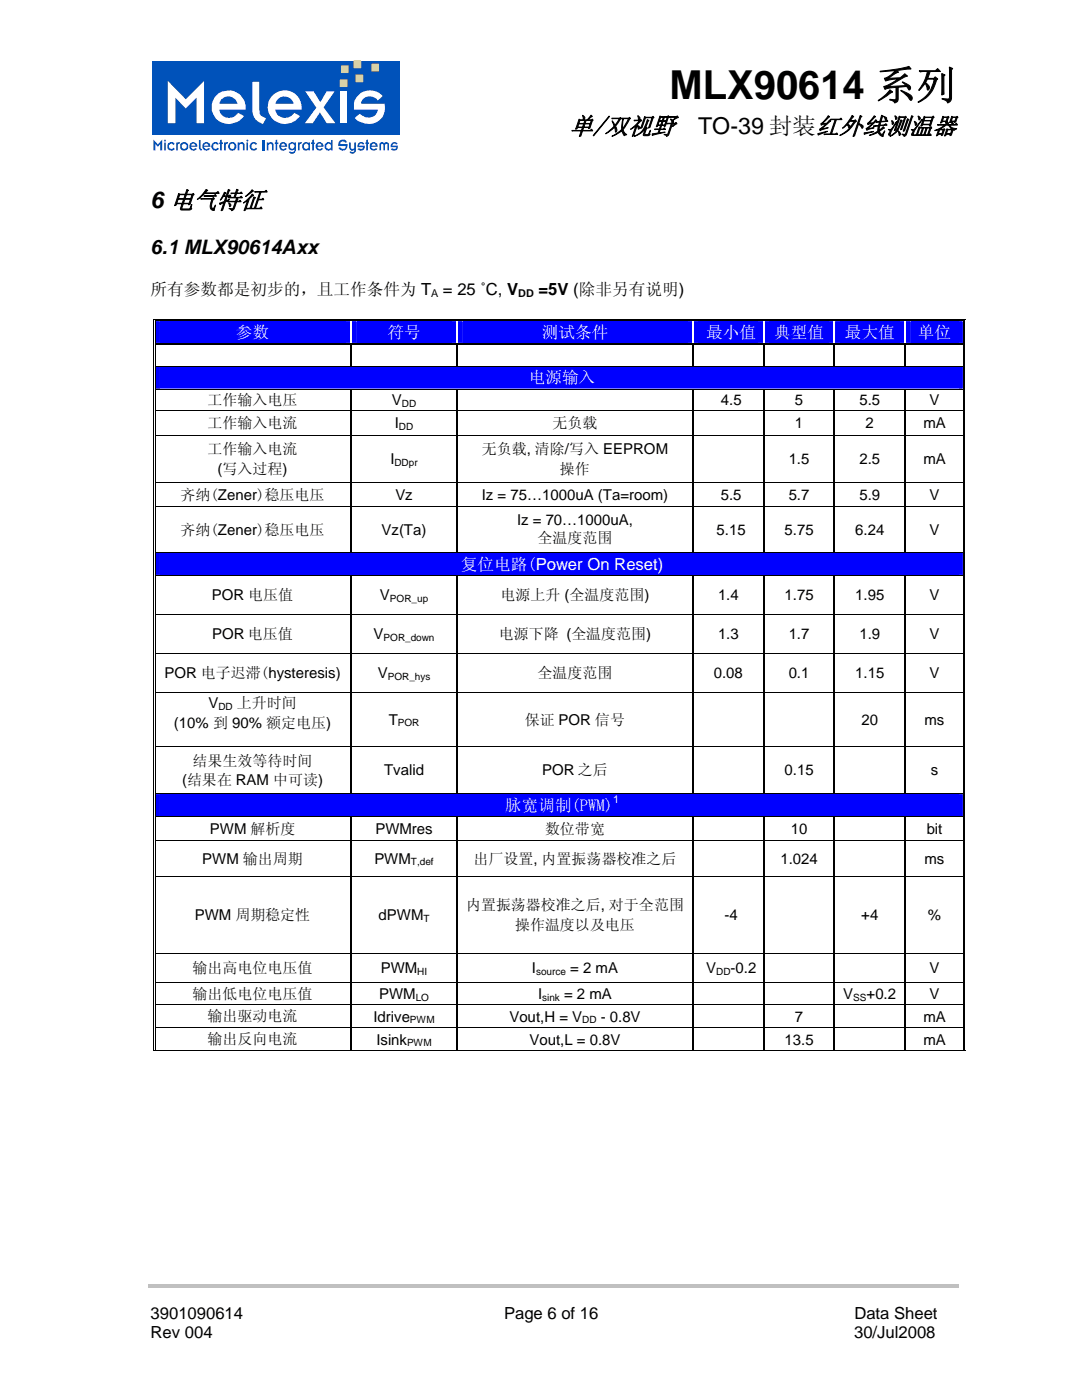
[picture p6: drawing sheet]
<svg xmlns="http://www.w3.org/2000/svg" width="216mm" height="279mm" viewBox="0 0 216 279" stroke-linecap="round" stroke-linejoin="round" font-family="sans-serif">
<path d="M29.5 256.3h161.8v.7h-161.8z" fill="#c0c0c0"/>
<g fill="#fff">
<path d="M34 16.3l3.5 3.7 3.6-3.7v8.2h-1.5v-4.9l-2.1 2.1-2-2.1v4.9h-1.5z" fill-rule="evenodd"/>
<path d="M43.4 19.2a3.3 3.3 0 0 1 3.9-.7 3.3 3.3 0 0 1 1.9 3.4h-5.2a2.05 2.05 0 0 0 1.6 1.6 2.05 2.05 0 0 0 2.2-.9l1.1 .6a3.5 3.5 0 0 1-6.1-.6 3.1 3.1 0 0 1 .6-3.4zM44.6 19.7l-.6 1.1h3.7a1.91 1.91 0 0 0-3.1-1.1z" fill-rule="evenodd"/>
<path d="M50.5 16.5h1.4v5.6a1.51 1.51 0 0 0 1.3 1.5l-.6 1.2-.5-.3a2.44 2.44 0 0 1-1.6-2.2z" fill-rule="evenodd"/>
<path d="M54.2 19.4a3.4 3.4 0 0 1 3.9-1 3.4 3.4 0 0 1 2.1 3.5h-5.2a2.05 2.05 0 0 0 1.6 1.6 2.05 2.05 0 0 0 2.1-.9l1.2 .6a3.6 3.6 0 0 1-6.2-.5 3.3 3.3 0 0 1 .5-3.3zM55.7 19.7l-.5 .5-.2 .6h3.6a1.91 1.91 0 0 0-2.9-1.1z" fill-rule="evenodd"/>
<path d="M60.8 18.3h1.7l1.3 2.1 1.3-2.1h1.5l-2.1 3.1 2.2 3.1h-1.7l-1.2-2.1-1.5 2.1h-1.5l2.2-3z" fill-rule="evenodd"/>
<path d="M71.2 19.1a3.5 3.5 0 0 1 4.8 .2l-.9 .8a1.93 1.93 0 0 0-3.2 .1l-.2 .6h4.6a3.2 3.2 0 0 1-1.1 3.4 3.2 3.2 0 0 1-3.6 .1l-1.1-.7 1.1-.9a2.01 2.01 0 0 0 3.4-.4v-.3h-4.6a3.1 3.1 0 0 1 .8-2.9z" fill-rule="evenodd"/>
</g>
<path d="M67.7 18.3h1.4v6.2h-1.4z" fill="#fff"/>
<path d="M30.4 12.2h49.3v14.7h-49.3z" fill="#0052ba"/>
<g fill="#fff">
<path d="M33.5 16.2l3.6 3.6 3.6-3.6v8.4h-1.5v-5.1l-2.1 2.2-2.1-2.2v5.1h-1.5z" fill-rule="evenodd"/>
<path d="M43.2 19a3.4 3.4 0 0 1 3.9-.6 3.4 3.4 0 0 1 1.9 3.5h-5.2a2.01 2.01 0 0 0 1.6 1.6 2.01 2.01 0 0 0 2.1-1l1.2 .7a3.6 3.6 0 0 1-6-.1 3.3 3.3 0 0 1 .5-4.1zM44.2 19.8l-.4 .9h3.6a1.97 1.97 0 0 0-3.2-.9z" fill-rule="evenodd"/>
<path d="M50.4 16.3h1.3l.1 6.4 .2 .4 1.1 .5-.6 1.2-.5-.3a2.48 2.48 0 0 1-1.6-2.2z" fill-rule="evenodd"/>
<path d="M54.1 19.4a3.4 3.4 0 0 1 4-1.1 3.4 3.4 0 0 1 2.1 3.6h-5.3a2.07 2.07 0 0 0 1.7 1.6 2.07 2.07 0 0 0 2.1-1l1.2 .7a3.5 3.5 0 0 1-4.2 1.3 3.5 3.5 0 0 1-2.2-3.7l.1-.7zM55.4 19.8l-.5 .9h3.7a1.89 1.89 0 0 0-3.2-.9z" fill-rule="evenodd"/>
<path d="M60.9 18.2h1.7l1.3 2.2 1.3-2.2h1.6l-2.2 3.2 2.4 3.2h-1.8l-1.4-2.2-1.4 2.2h-1.6l2.3-3.1z" fill-rule="evenodd"/>
<path d="M71.9 18.6a3.4 3.4 0 0 1 4.4 .6l-.9 .9a1.95 1.95 0 0 0-3.3 .3v.3h4.7a3.3 3.3 0 0 1-1.3 3.5 3.3 3.3 0 0 1-3.6 .1l-.7-.3-.4-.4 1-.9a2.14 2.14 0 0 0 3.3-.1l.3-.7h-4.7a2.96 2.96 0 0 1 1.2-3.3z" fill-rule="evenodd"/>
</g>
<path d="M67.9 18.2h1.4v6.4h-1.4z" fill="#fff"/>
<path d="M67.9 15.9h1.4v1.4h-1.4z" fill="#fad716"/>
<path d="M67.9 15.9h1.4v1.4h-1.4z" fill="none" stroke="#fad716" stroke-width=".2"/>
<path d="M68.1 13.1h1.4v1.4h-1.4z" fill="#fad716"/>
<path d="M68.1 13.1h1.4v1.4h-1.4z" fill="none" stroke="#fad716" stroke-width=".2"/>
<path d="M71 15h1.4v1.3h-1.4z" fill="#fad716"/>
<path d="M71 15h1.4v1.3h-1.4z" fill="none" stroke="#fad716" stroke-width=".2"/>
<path d="M74.2 12.8h1.3v1.4h-1.3z" fill="#fad716"/>
<path d="M74.2 12.8h1.3v1.4h-1.3z" fill="none" stroke="#fad716" stroke-width=".2"/>
<path d="M70.6 12.2h1.4v1.3h-1.4z" fill="#fad716"/>
<path d="M70.6 12.2h1.4v1.3h-1.4z" fill="none" stroke="#fad716" stroke-width=".2"/>
<g fill="#0052ba">
<path d="M30.6 27.9l.9 .9 .9-.9v2.1h-.4v-1.3l-.5 .6-.5-.6v1.3h-.4z" fill-rule="evenodd"/>
<path d="M32.8 28.4h.3v1.6h-.3zM32.9 27.9h.2l-.1 .4-.2-.1z" fill-rule="evenodd"/>
<path d="M33.6 28.6a.76 .76 0 0 1 1.2 .1l-.4 .1a.4 .4 0 0 0-.4-.1 .4 .4 0 0 0-.3 .3v.4a.46 .46 0 0 0 .4 .4 .46 .46 0 0 0 .5-.3l.2 .2-.1 .2a.82 .82 0 0 1-1.3-.4v-.6z" fill-rule="evenodd"/>
<path d="M35.2 28.4h.3v.2l.1-.3h.3l-.1 .4h-.1l-.2 .1v1.2h-.3z" fill-rule="evenodd"/>
<path d="M35.9 29.2a.86 .86 0 0 1 1.7 0 .86 .86 0 0 1-1.7 0zM36.3 28.9v.5l.1 .2a.55 .55 0 0 0 .8-.2l-.1-.5a.46 .46 0 0 0-.8 0z" fill-rule="evenodd"/>
<path d="M38 28.6a.83 .83 0 0 1 .9-.1 .83 .83 0 0 1 .5 .8h-1.3a.51 .51 0 0 0 .4 .4 .51 .51 0 0 0 .5-.2l.3 .2a.86 .86 0 0 1-1.3 .2 .86 .86 0 0 1 0-1.3zM38.3 28.7l-.2 .4h.9a.45 .45 0 0 0-.7-.4z" fill-rule="evenodd"/>
<path d="M39.7 27.9h.3v1.7l.3 .2-.1 .3-.5-.5z" fill-rule="evenodd"/>
<path d="M40.6 28.6a.88 .88 0 0 1 .9-.1 .88 .88 0 0 1 .5 .8h-1.3a.48 .48 0 0 0 .4 .5 .48 .48 0 0 0 .5-.3l.3 .2-.2 .2a.84 .84 0 0 1-1.3-.4v-.6zM40.9 28.7l-.2 .4h.9a.45 .45 0 0 0-.7-.4z" fill-rule="evenodd"/>
<path d="M42.4 28.6l.1-.1a.88 .88 0 0 1 1.2 .2l-.3 .2a.49 .49 0 0 0-.8 0 .49 .49 0 0 0 .1 .7 .42 .42 0 0 0 .7-.1l.3 .2a.86 .86 0 0 1-1.3 .1 .86 .86 0 0 1 0-1.2z" fill-rule="evenodd"/>
<path d="M43.9 27.9h.3v.5h.3v.3h-.3v1.3h-.3v-1.3h-.1v-.3h.1z" fill-rule="evenodd"/>
<path d="M44.7 28.4h.3v.2l.2-.3 .3 .1-.1 .3h-.1l-.3 .1v1.2h-.3z" fill-rule="evenodd"/>
<path d="M45.5 29.2a.85 .85 0 0 1 1.7 0 .85 .85 0 0 1-1.7 0zM45.9 28.9v.2a.45 .45 0 0 0 .3 .6 .45 .45 0 0 0 .6-.3v-.4a.47 .47 0 0 0-.4-.4 .47 .47 0 0 0-.5 .3z" fill-rule="evenodd"/>
<path d="M47.4 28.4l.4 .1a.57 .57 0 0 1 1 .2v1.3h-.3v-1.2a.4 .4 0 0 0-.4-.1 .4 .4 0 0 0-.3 .3v1h-.4z" fill-rule="evenodd"/>
<path d="M49.2 28.4h.3v1.6h-.3zM49.3 27.9h.3l-.2 .4-.2-.2z" fill-rule="evenodd"/>
<path d="M50.1 28.6l.4-.3h.3l.5 .4-.3 .2a.5 .5 0 0 0-.7 0 .5 .5 0 0 0 0 .7 .5 .5 0 0 0 .7-.1l.3 .2a.86 .86 0 0 1-1.2 .2 .86 .86 0 0 1 0-1.3z" fill-rule="evenodd"/>
</g>
<path d="M52.7 27.9v2.1" fill="none" stroke="#0052ba" stroke-width=".4"/>
<g fill="#0052ba">
<path d="M53.2 28.4l.4 .1a.57 .57 0 0 1 1 .2v1.3h-.3v-1.1a.43 .43 0 0 0-.7 .1v1h-.4z" fill-rule="evenodd"/>
<path d="M55 27.9h.3v.5h.2v.3h-.2v1.3h-.3v-1.3h-.2z" fill-rule="evenodd"/>
<path d="M55.9 28.6a.81 .81 0 0 1 1-.2 .81 .81 0 0 1 .4 .9h-1.2l.1 .3a.47 .47 0 0 0 .8-.1l.2 .2a.86 .86 0 0 1-1.2 .1 .86 .86 0 0 1-.1-1.2zM56.3 28.7l-.2 .4h.8l-.2-.4z" fill-rule="evenodd"/>
<path d="M57.6 28.7a.7 .7 0 0 1 1.1-.1v-.2h.4v1.5a.78 .78 0 0 1-.6 .8 .78 .78 0 0 1-.9-.4l.3-.1 .1 .1h.5l.2-.2v-.3a.69 .69 0 0 1-1.1-.3zM58 28.7l-.1 .3v.5a.43 .43 0 0 0 .5 .2 .43 .43 0 0 0 .3-.3l-.1-.7z" fill-rule="evenodd"/>
<path d="M59.5 28.4h.3v.2l.1-.3 .4 .1-.2 .3h-.1l-.2 .1v1.2h-.3z" fill-rule="evenodd"/>
<path d="M60.4 28.7l.5-.4 .5 .1 .1 .2v-.2h.3v1.6l-.4-.1a.68 .68 0 0 1-1.1-.4zM60.8 28.7l-.2 .3v.4a.49 .49 0 0 0 .8 .1 .49 .49 0 0 0-.1-.8z" fill-rule="evenodd"/>
<path d="M62.3 27.9h.3v.5h.2v.3h-.2v1.3h-.3v-1.3h-.2v-.3h.2z" fill-rule="evenodd"/>
<path d="M63.2 28.6a.81 .81 0 0 1 .9-.1 .81 .81 0 0 1 .5 .8h-1.2l.1 .4 .4 .1 .3-.3 .3 .2-.2 .2a.86 .86 0 0 1-1.2-.1 .86 .86 0 0 1 .1-1.2zM63.4 28.9v.2h.8l-.3-.4h-.3z" fill-rule="evenodd"/>
<path d="M65.1 28.5l.2-.2h.4l.4 .3v-.7h.3v2.1h-.3l-.1-.1-.5 .2-.6-.4-.1-.8zM65.1 29v.4a.47 .47 0 0 0 .7 .2 .47 .47 0 0 0 .2-.6 .47 .47 0 0 0-.7-.2z" fill-rule="evenodd"/>
<path d="M67.7 28.2l.2-.2a.87 .87 0 0 1 1.1 0l.3 .3-.4 .2a.54 .54 0 0 0-.6-.3 .54 .54 0 0 0-.4 .5h1.4a1.01 1.01 0 0 1-.5 1.3 1.01 1.01 0 0 1-1.3-.5l.3-.1 .4 .3h.5l.3-.6h-1.5z" fill-rule="evenodd"/>
<path d="M69.7 28.4h.3v1.1a.43 .43 0 0 0 .7 0v-1.1h.3v1.8l-.4 .4a.69 .69 0 0 1-.9-.3l.3-.1 .1 .1h.4l.2-.4a.56 .56 0 0 1-.6 .2 .56 .56 0 0 1-.4-.5z" fill-rule="evenodd"/>
<path d="M71.5 28.6l.4-.3h.4l.4 .4-.3 .2-.1-.2h-.4l-.3 .4h1.2a.84 .84 0 0 1-.5 .9 .84 .84 0 0 1-1-.2l.3-.2a.5 .5 0 0 0 .8-.2h-1.1z" fill-rule="evenodd"/>
<path d="M73.1 27.9h.3v.5h.2v.3h-.2v1.3h-.3v-1.3h-.2v-.3h.2z" fill-rule="evenodd"/>
<path d="M74 28.6a.88 .88 0 0 1 .9-.1 .88 .88 0 0 1 .5 .8h-1.3a.51 .51 0 0 0 .4 .4 .51 .51 0 0 0 .5-.2l.3 .2-.2 .2a.84 .84 0 0 1-1.3-.4v-.6zM74.3 28.7l-.2 .4h.9a.45 .45 0 0 0-.7-.4z" fill-rule="evenodd"/>
<path d="M75.8 28.6a.47 .47 0 0 1 .5-.3 .47 .47 0 0 1 .4 .4 .49 .49 0 0 1 .5-.4 .49 .49 0 0 1 .4 .4v1.3h-.3v-1.3h-.2l-.3 .2v1.1h-.3v-1.2l-.2-.1-.3 .1v1.2h-.3z" fill-rule="evenodd"/>
<path d="M78.2 28.6a.77 .77 0 0 1 1.1 .1l-.2 .2-.2-.2h-.4l-.2 .4h1.1a.79 .79 0 0 1-.4 .9 .79 .79 0 0 1-1-.2l.3-.3a.43 .43 0 0 0 .4 .3 .43 .43 0 0 0 .4-.4h-1.2v-.4z" fill-rule="evenodd"/>
</g>
<g fill="#00f">
<path d="M31 64.1h38.9v4.3h-38.9z"/>
<path d="M31.9 64.1h37v4.3h-37z"/>
<path d="M70.2 64.1h20.9v4.3h-20.9z"/>
<path d="M71.2 64.1h18.9v4.3h-18.9z"/>
<path d="M91.3 64.1h46.9v4.3h-46.9z"/>
<path d="M92.4 64.1h44.7v4.3h-44.7z"/>
<path d="M138.4 64.1h13.9v4.3h-13.9z"/>
<path d="M139.4 64.1h11.8v4.3h-11.8z"/>
<path d="M152.5 64.1h13.9v4.3h-13.9z"/>
<path d="M153.5 64.1h11.9v4.3h-11.9z"/>
<path d="M166.6 64.1h13.9v4.3h-13.9z"/>
<path d="M167.7 64.1h11.8v4.3h-11.8z"/>
<path d="M180.7 64.1h11.4v4.3h-11.4z"/>
<path d="M181.8 64.1h9.4v4.3h-9.4z"/>
</g>
<g fill="#000">
<path d="M30.5 63.6h.2v.5h-.2zM30.5 63.6h.5v.2h-.5zM30.9 63.9h.1v.2h-.1zM69.9 63.6h.5v.2h-.5zM69.9 63.9h.5v.2h-.5zM91.1 63.6h.5v.2h-.5zM91.1 63.9h.5v.2h-.5zM138.2 63.6h.4v.2h-.4zM138.2 63.9h.4v.2h-.4zM152.3 63.6h.4v.2h-.4zM152.3 63.9h.4v.2h-.4zM166.4 63.6h.5v.2h-.5z"/>
<path d="M166.4 63.9h.5v.2h-.5zM180.5 63.6h.5v.2h-.5zM180.5 63.9h.5v.2h-.5zM192.1 63.6h.5v.2h-.5zM192.1 63.9h.2v.2h-.2zM192.4 63.6h.2v.5h-.2z"/>
</g>
<g fill="none" stroke="#000" stroke-width=".2">
<path d="M30.6 64.1v4.3M30.9 64.1v4.3M31 63.7h38.9M31 64h38.9M70.4 63.7h20.7M70.4 64h20.7M91.6 63.7h46.6M91.6 64h46.6M138.6 63.7h13.7M138.6 64h13.7M152.7 63.7h13.7M152.7 64h13.7"/>
<path d="M166.9 63.7h13.6M166.9 64h13.6M181 63.7h11.1M181 64h11.1"/>
</g>
<g fill="#fff">
<path d="M69.9 64.1h.3v4.3h-.3z"/>
<path d="M91.1 64.1h.2v4.3h-.2z"/>
<path d="M138.2 64.1h.2v4.3h-.2z"/>
<path d="M152.3 64.1h.2v4.3h-.2z"/>
<path d="M166.4 64.1h.2v4.3h-.2z"/>
<path d="M180.5 64.1h.2v4.3h-.2z"/>
</g>
<g fill="none" stroke="#000" stroke-width=".2">
<path d="M30.6 68.9v4.1M30.9 68.9v4.1M31 68.5h38.9M31 68.8h38.9M70.4 68.5h20.7M70.4 68.8h20.7M91.6 68.5h46.6M91.6 68.8h46.6M138.6 68.5h13.7M138.6 68.8h13.7M152.7 68.5h13.7M152.7 68.8h13.7"/>
<path d="M166.9 68.5h13.6M166.9 68.8h13.6M181 68.5h11.1M181 68.8h11.1M192.2 64.1v4.3M192.2 68.9v4.1M192.5 64.1v4.3M192.5 68.9v4.1"/>
</g>
<g fill="#000">
<path d="M30.5 68.4h.2v.5h-.2zM30.9 68.9h.1zM30.9 68.4h.1v.2h-.1zM30.9 68.7h.1v.2h-.1zM69.9 68.9h.3zM69.9 68.4h.5v.2h-.5zM69.9 68.7h.5v.2h-.5zM91.1 68.9h.2zM91.1 68.4h.5v.2h-.5zM91.1 68.7h.5v.2h-.5zM138.2 68.9h.2zM138.2 68.4h.4v.2h-.4z"/>
<path d="M138.2 68.7h.4v.2h-.4zM152.3 68.9h.2zM152.3 68.4h.4v.2h-.4zM152.3 68.7h.4v.2h-.4zM166.4 68.9h.2zM166.4 68.4h.5v.2h-.5zM166.4 68.7h.5v.2h-.5zM180.5 68.9h.2zM180.5 68.4h.5v.2h-.5zM180.5 68.7h.5v.2h-.5zM192.1 68.9h.2zM192.1 68.4h.2v.2h-.2z"/>
<path d="M192.1 68.7h.2v.2h-.2zM192.4 68.9h.2zM192.4 68.4h.2v.5h-.2z"/>
</g>
<path d="M70 68.9v4.1" fill="none" stroke="#000" stroke-width=".25"/>
<path d="M91.2 68.9v4.1M138.3 68.9v4.1M152.4 68.9v4.1M166.5 68.9v4.1M180.6 68.9v4.1" fill="none" stroke="#000" stroke-width=".23"/>
<g fill="#00f">
<path d="M31 73.2h161.1v4.4h-161.1z"/>
<path d="M31.9 73.2h159.3v4.3h-159.3z"/>
</g>
<g fill="#000">
<path d="M30.5 73h.2v.2h-.2zM30.5 77.6h.2v.1h-.2zM30.9 73h.1v.2h-.1zM30.9 77.6h.1v.1h-.1zM192.1 73h.2v.2h-.2zM192.1 77.6h.2v.1h-.2zM192.4 73h.2v.2h-.2zM192.4 77.6h.2v.1h-.2zM30.5 81.9h.2v.2h-.2zM30.5 86.8h.2v.1h-.2zM30.5 96.2h.2v.2h-.2zM30.9 81.9h.1v.2h-.1z"/>
<path d="M30.9 86.8h.1v.1h-.1zM30.9 96.2h.1v.2h-.1zM192.1 81.9h.2v.2h-.2zM192.1 86.8h.2v.1h-.2zM192.1 96.2h.2v.2h-.2zM192.4 81.9h.2v.2h-.2zM192.4 86.8h.2v.1h-.2zM192.4 96.2h.2v.2h-.2zM30.5 101h.2v.2h-.2zM30.9 101h.1v.2h-.1zM192.1 101h.2v.2h-.2zM192.4 101h.2v.2h-.2z"/>
</g>
<g fill="none" stroke="#000" stroke-width=".2">
<path d="M30.6 73.2v4.4M30.6 77.7v4.2M30.9 73.2v4.4M30.9 77.7v4.2M31 73.1h161.1M31 77.7h161.1M192.2 73.2v4.4M192.2 77.7v4.2M192.5 73.2v4.4M192.5 77.7v4.2M30.6 82.1v4.7M30.6 86.9v9.3"/>
<path d="M30.6 96.4v4.6M30.9 82.1v4.7M30.9 86.9v9.3M30.9 96.4v4.6M31 82h161.1M31 86.8h161.1M31 96.3h161.1M192.2 82.1v4.7M192.2 86.9v9.3M192.2 96.4v4.6M192.5 82.1v4.7M192.5 86.9v9.3"/>
<path d="M192.5 96.4v4.6M30.6 101.2v9M30.9 101.2v9M31 101.1h161.1M192.2 101.2v9M192.5 101.2v9"/>
</g>
<path d="M70 77.7v4.2M70 82.1v4.7M70 86.9v9.3M70 96.4v4.6M70 101.2v9" fill="none" stroke="#000" stroke-width=".25"/>
<g fill="none" stroke="#000" stroke-width=".23">
<path d="M91.2 77.7v4.2M138.3 77.7v4.2M152.4 77.7v4.2M166.5 77.7v4.2M180.6 77.7v4.2M91.2 82.1v4.7M91.2 86.9v9.3M91.2 96.4v4.6M138.3 82.1v4.7M138.3 86.9v9.3M138.3 96.4v4.6M152.4 82.1v4.7"/>
<path d="M152.4 86.9v9.3M152.4 96.4v4.6M166.5 82.1v4.7M166.5 86.9v9.3M166.5 96.4v4.6M180.6 82.1v4.7M180.6 86.9v9.3M180.6 96.4v4.6M91.2 101.2v9M138.3 101.2v9M152.4 101.2v9M166.5 101.2v9"/>
<path d="M180.6 101.2v9"/>
</g>
<g fill="#00f">
<path d="M31 110.3h161.1v4.4h-161.1z"/>
<path d="M31.9 110.4h159.3v4.3h-159.3z"/>
</g>
<g fill="#000">
<path d="M30.5 110.2h.2v.1h-.2zM30.5 114.7h.2v.2h-.2zM30.9 110.2h.1v.1h-.1zM30.9 114.7h.1v.2h-.1zM192.1 110.2h.2v.1h-.2zM192.1 114.7h.2v.2h-.2zM192.4 110.2h.2v.1h-.2zM192.4 114.7h.2v.2h-.2zM30.5 122.5h.2v.2h-.2zM30.5 130.4h.2v.1h-.2zM30.5 138.2h.2v.1h-.2zM30.9 122.5h.1v.2h-.1z"/>
<path d="M30.9 130.4h.1v.1h-.1zM30.9 138.2h.1v.1h-.1zM192.1 122.5h.2v.2h-.2zM192.1 130.4h.2v.1h-.2zM192.1 138.2h.2v.1h-.2zM192.4 122.5h.2v.2h-.2zM192.4 130.4h.2v.1h-.2zM192.4 138.2h.2v.1h-.2zM30.5 148.9h.2v.1h-.2zM30.9 148.9h.1v.1h-.1zM192.1 148.9h.2v.1h-.2zM192.4 148.9h.2v.1h-.2z"/>
</g>
<g fill="none" stroke="#000" stroke-width=".2">
<path d="M30.6 110.3v4.4M30.6 114.9v7.6M30.9 110.3v4.4M30.9 114.9v7.6M31 110.2h161.1M31 114.8h161.1M192.2 110.3v4.4M192.2 114.9v7.6M192.5 110.3v4.4M192.5 114.9v7.6M30.6 122.7v7.7M30.6 130.5v7.7"/>
<path d="M30.6 138.3v10.6M30.9 122.7v7.7M30.9 130.5v7.7M30.9 138.3v10.6M31 122.6h161.1M31 130.4h161.1M31 138.3h161.1M192.2 122.7v7.7M192.2 130.5v7.7M192.2 138.3v10.6M192.5 122.7v7.7M192.5 130.5v7.7"/>
<path d="M192.5 138.3v10.6M30.6 149v9.3M30.9 149v9.3M31 148.9h161.1M192.2 149v9.3M192.5 149v9.3"/>
</g>
<path d="M70 114.9v7.6M70 122.7v7.7M70 130.5v7.7M70 138.3v10.6M70 149v9.3" fill="none" stroke="#000" stroke-width=".25"/>
<g fill="none" stroke="#000" stroke-width=".23">
<path d="M91.2 114.9v7.6M138.3 114.9v7.6M152.4 114.9v7.6M166.5 114.9v7.6M180.6 114.9v7.6M91.2 122.7v7.7M91.2 130.5v7.7M91.2 138.3v10.6M138.3 122.7v7.7M138.3 130.5v7.7M138.3 138.3v10.6M152.4 122.7v7.7"/>
<path d="M152.4 130.5v7.7M152.4 138.3v10.6M166.5 122.7v7.7M166.5 130.5v7.7M166.5 138.3v10.6M180.6 122.7v7.7M180.6 130.5v7.7M180.6 138.3v10.6M91.2 149v9.3M138.3 149v9.3M152.4 149v9.3M166.5 149v9.3"/>
<path d="M180.6 149v9.3"/>
</g>
<g fill="#00f">
<path d="M31 158.5h161.1v4.4h-161.1z"/>
<path d="M31.9 158.6h159.3v4.3h-159.3z"/>
</g>
<g fill="#000">
<path d="M30.5 158.3h.2v.2h-.2zM30.9 158.3h.1v.2h-.1zM192.1 158.3h.2v.2h-.2zM192.4 158.3h.2v.2h-.2zM30.5 162.9h.2v.2h-.2zM30.5 167.6h.2v.2h-.2zM30.5 174.8h.2v.1h-.2zM30.9 162.9h.1v.2h-.1zM30.9 167.6h.1v.2h-.1zM30.9 174.8h.1v.1h-.1zM192.1 162.9h.2v.2h-.2zM192.1 167.6h.2v.2h-.2z"/>
<path d="M192.1 174.8h.2v.1h-.2zM192.4 162.9h.2v.2h-.2zM192.4 167.6h.2v.2h-.2zM192.4 174.8h.2v.1h-.2zM30.5 190.1h.2v.2h-.2zM30.5 196h.2v.1h-.2zM30.9 190.1h.1v.2h-.1zM30.9 196h.1v.1h-.1zM192.1 190.1h.2v.2h-.2zM192.1 196h.2v.1h-.2zM192.4 190.1h.2v.2h-.2zM192.4 196h.2v.1h-.2z"/>
<path d="M30.5 200.4h.2v.2h-.2zM30.5 205h.2v.2h-.2zM30.9 200.4h.1v.2h-.1zM30.9 205h.1v.2h-.1zM192.1 200.4h.2v.2h-.2zM192.1 205h.2v.2h-.2zM192.1 209.6h.5v.2h-.5zM192.4 200.4h.2v.2h-.2zM192.4 205h.2v.2h-.2z"/>
</g>
<g fill="none" stroke="#000" stroke-width=".2">
<path d="M30.6 158.5v4.4M30.9 158.5v4.4M31 158.4h161.1M192.2 158.5v4.4M192.5 158.5v4.4M30.6 163.1v4.5M30.6 167.8v7M30.6 174.9v15.2M30.9 163.1v4.5M30.9 167.8v7M30.9 174.9v15.2M31 163h161.1"/>
<path d="M31 167.7h161.1M31 174.9h161.1M192.2 163.1v4.5M192.2 167.8v7M192.2 174.9v15.2M192.5 163.1v4.5M192.5 167.8v7M192.5 174.9v15.2M30.6 190.3v5.7M30.6 196.1v4.3M30.9 190.3v5.7M30.9 196.1v4.3"/>
<path d="M31 190.2h161.1M31 196h161.1M192.2 190.3v5.7M192.2 196.1v4.3M192.5 190.3v5.7M192.5 196.1v4.3M30.5 209.7h161.6M30.6 200.6v4.4M30.6 205.2v4.4M30.9 200.6v4.4M30.9 205.2v4.4M31 200.5h161.1"/>
<path d="M31 205.1h161.1M192.2 200.6v4.4M192.2 205.2v4.4M192.5 200.6v4.4M192.5 205.2v4.4"/>
</g>
<path d="M70 163.1v4.5M70 167.8v7M70 174.9v15.2M70 190.3v5.7M70 196.1v4.3M70 200.6v4.4M70 205.2v4.4" fill="none" stroke="#000" stroke-width=".25"/>
<g fill="none" stroke="#000" stroke-width=".23">
<path d="M91.2 163.1v4.5M91.2 167.8v7M91.2 174.9v15.2M138.3 163.1v4.5M138.3 167.8v7M138.3 174.9v15.2M152.4 163.1v4.5M152.4 167.8v7M152.4 174.9v15.2M166.5 163.1v4.5M166.5 167.8v7M166.5 174.9v15.2"/>
<path d="M180.6 163.1v4.5M180.6 167.8v7M180.6 174.9v15.2M91.2 190.3v5.7M91.2 196.1v4.3M138.3 190.3v5.7M138.3 196.1v4.3M152.4 190.3v5.7M152.4 196.1v4.3M166.5 190.3v5.7M166.5 196.1v4.3M180.6 190.3v5.7"/>
<path d="M180.6 196.1v4.3M91.2 200.6v4.4M91.2 205.2v4.4M138.3 200.6v4.4M138.3 205.2v4.4M152.4 200.6v4.4M152.4 205.2v4.4M166.5 200.6v4.4M166.5 205.2v4.4M180.6 200.6v4.4M180.6 205.2v4.4"/>
</g>
<text font-size="8" x="133.6" y="19.7">MLX90614 系列</text>
<text font-size="4.9" x="113.6" y="26.8">单/双视野</text>
<g font-size="4.6">
<text x="139.3" y="26.8">TO-39 封装红外线测温器</text>
<text x="30.1" y="41.6">6 电气特征</text>
</g>
<text font-size="4" x="30.1" y="50.7">6.1 MLX90614Axx</text>
<g font-size="3.3">
<text x="30.1" y="58.8">所有参数都是初步的，且工作条件为 T</text>
<text x="88.4" y="58.8">= 25 ˚C, V</text>
<text x="107.5" y="58.8">=5V (除非另有说明)</text>
<text x="30.1" y="263.1">3901090614</text>
<text x="100.6" y="263.1">Page 6 of 16</text>
<text x="170.5" y="263.1">Data Sheet</text>
<text x="30.1" y="267">Rev 004</text>
<text x="170.5" y="267">30/Jul2008</text>
</g>
<g font-size="3.3" fill="#fff">
<text x="47.1" y="67.5">参数</text>
<text x="77.3" y="67.5">符号</text>
<text x="108.1" y="67.5">测试条件</text>
<text x="140.9" y="67.5">最小值</text>
<text x="154.5" y="67.5">典型值</text>
<text x="168.6" y="67.5">最大值</text>
<text x="183.2" y="67.5">单位</text>
<text x="105.5" y="76.5">电源输入</text>
<text x="91.9" y="113.7">复位电路(Power On Reset)</text>
<text x="100.8" y="161.9">脉宽调制(PWM)</text>
</g>
<g font-size="3">
<text x="41.4" y="80.9">工作输入电压</text>
<text x="78.2" y="80.9">V</text>
<text x="143.8" y="80.9">4.5</text>
<text x="158.6" y="80.9">5</text>
<text x="171.5" y="80.9">5.5</text>
<text x="185.5" y="80.9">V</text>
<text x="41.4" y="85.4">工作输入电流</text>
<text x="78.8" y="85.5">I</text>
<text x="110.3" y="85.4">无负载</text>
<text x="158.6" y="85.5">1</text>
<text x="172.7" y="85.5">2</text>
<text x="184.3" y="85.5">mA</text>
<text x="41.4" y="90.7">工作输入电流</text>
<text x="43.4" y="94.6">(写入过程)</text>
<text x="77.9" y="92.6">I</text>
<text x="96.2" y="90.7">无负载, 清除/写入 EEPROM</text>
<text x="111.7" y="94.6">操作</text>
<text x="157.4" y="92.6">1.5</text>
<text x="171.5" y="92.6">2.5</text>
<text x="184.3" y="92.6">mA</text>
<text x="36" y="99.7">齐纳(Zener)稳压电压</text>
<text x="78.9" y="99.7">Vz</text>
<text x="96.2" y="99.7">Iz = 75…1000uA (Ta=room)</text>
<text x="143.8" y="99.7">5.5</text>
<text x="157.4" y="99.7">5.7</text>
<text x="171.5" y="99.7">5.9</text>
<text x="185.5" y="99.7">V</text>
<text x="36" y="106.7">齐纳(Zener)稳压电压</text>
<text x="76.1" y="106.7">Vz(Ta)</text>
<text x="103.2" y="104.8">Iz = 70…1000uA,</text>
<text x="143" y="106.7">5.15</text>
<text x="156.6" y="106.7">5.75</text>
<text x="170.7" y="106.7">6.24</text>
<text x="185.5" y="106.7">V</text>
<text x="107.3" y="108.4">全温度范围</text>
<text x="42.3" y="119.8">POR 电压值</text>
<text x="75.8" y="119.8">V</text>
<text x="99.9" y="119.8">电源上升 (全温度范围)</text>
<text x="143.3" y="119.8">1.4</text>
<text x="156.5" y="119.8">1.75</text>
<text x="170.6" y="119.8">1.95</text>
<text x="185.5" y="119.8">V</text>
<text x="42.3" y="127.6">POR 电压值</text>
<text x="74.5" y="127.6">V</text>
<text x="99.5" y="127.6">电源下降 (全温度范围)</text>
<text x="143.3" y="127.6">1.3</text>
<text x="157.4" y="127.6">1.7</text>
<text x="171.5" y="127.6">1.9</text>
<text x="185.5" y="127.6">V</text>
<text x="32.8" y="135.4">POR 电子迟滞(hysteresis)</text>
<text x="75.4" y="135.4">V</text>
<text x="107.3" y="135.4">全温度范围</text>
<text x="142.4" y="135.4">0.08</text>
<text x="157.4" y="135.4">0.1</text>
<text x="170.6" y="135.4">1.15</text>
<text x="185.5" y="135.4">V</text>
<text x="41.6" y="141.3">V</text>
<text x="47.3" y="141.3">上升时间</text>
<text x="34.7" y="145.2">(10% 到 90% 额定电压)</text>
<text x="77.6" y="144.6">T</text>
<text x="104.7" y="144.6">保证 POR 信号</text>
<text x="171.9" y="144.6">20</text>
<text x="184.5" y="144.6">ms</text>
<text x="38.4" y="152.8">结果生效等待时间</text>
<text x="76.7" y="154.7">Tvalid</text>
<text x="108.2" y="154.7">POR 之后</text>
<text x="156.5" y="154.7">0.15</text>
<text x="185.7" y="154.7">s</text>
<text x="36.3" y="156.7">(结果在 RAM 中可读)</text>
<text x="41.9" y="166.4">PWM 解析度</text>
<text x="74.9" y="166.4">PWMres</text>
<text x="108.8" y="166.4">数位带宽</text>
<text x="157.8" y="166.4">10</text>
<text x="184.9" y="166.4">bit</text>
<text x="40.3" y="172.3">PWM 输出周期</text>
<text x="74.7" y="172.3">PWM</text>
<text x="94.5" y="172.3">出厂设置, 内置振荡器校准之后</text>
<text x="155.7" y="172.3">1.024</text>
<text x="184.5" y="172.3">ms</text>
<text x="38.9" y="183.6">PWM 周期稳定性</text>
<text x="75.5" y="183.6">dPWM</text>
<text x="93" y="181.6">内置振荡器校准之后, 对于全范围</text>
<text x="102.8" y="185.5">操作温度以及电压</text>
<text x="144.6" y="183.6">-4</text>
<text x="171.9" y="183.6">+4</text>
<text x="185.1" y="183.6">%</text>
<text x="38.4" y="194.2">输出高电位电压值</text>
<text x="76" y="194.2">PWM</text>
<text x="106.2" y="194.2">I</text>
<text x="113.8" y="194.2">= 2 mA</text>
<text x="140.9" y="194.2">V</text>
<text x="145.8" y="194.2">-0.2</text>
<text x="185.5" y="194.2">V</text>
<text x="38.4" y="199.3">输出低电位电压值</text>
<text x="41.4" y="203.9">输出驱动电流</text>
<text x="74.5" y="203.9">Idrive</text>
<text x="75.6" y="199.3">PWM</text>
<text x="101.6" y="203.9">Vout,H = V</text>
<text x="107.4" y="199.3">I</text>
<text x="112.6" y="199.3">= 2 mA</text>
<text x="119.9" y="203.9">- 0.8V</text>
<text x="158.6" y="203.9">7</text>
<text x="168.3" y="199.3">V</text>
<text x="172.9" y="199.3">+0.2</text>
<text x="184.3" y="203.9">mA</text>
<text x="185.5" y="199.3">V</text>
<text x="41.4" y="208.4">输出反向电流</text>
<text x="75.1" y="208.5">Isink</text>
<text x="105.6" y="208.5">Vout,L = 0.8V</text>
<text x="156.6" y="208.5">13.5</text>
<text x="184.3" y="208.5">mA</text>
</g>
<g font-size="2.2">
<text x="86" y="59.3">A</text>
<text x="103.4" y="59.3">DD</text>
</g>
<text font-size="2.2" fill="#fff" x="122.3" y="160.2">1</text>
<g font-size="2">
<text x="80.2" y="81.2">DD</text>
<text x="79.6" y="85.8">DD</text>
<text x="78.7" y="92.9">DDpr</text>
<text x="77.8" y="120.1">POR_up</text>
<text x="76.5" y="127.9">POR_down</text>
<text x="77.4" y="135.7">POR_hys</text>
<text x="43.6" y="141.6">DD</text>
<text x="79.4" y="145">POR</text>
<text x="82" y="172.7">T,def</text>
<text x="84.5" y="183.9">T</text>
<text x="83.3" y="194.5">HI</text>
<text x="107" y="194.5">source</text>
<text x="142.9" y="194.5">DD</text>
<text x="83" y="199.7">LO</text>
<text x="108.2" y="199.7">sink</text>
<text x="170.3" y="199.7">SS</text>
<text x="81.2" y="208.8">PWM</text>
<text x="81.8" y="204.2">PWM</text>
<text x="116.2" y="204.2">DD</text>
</g>
</svg>
